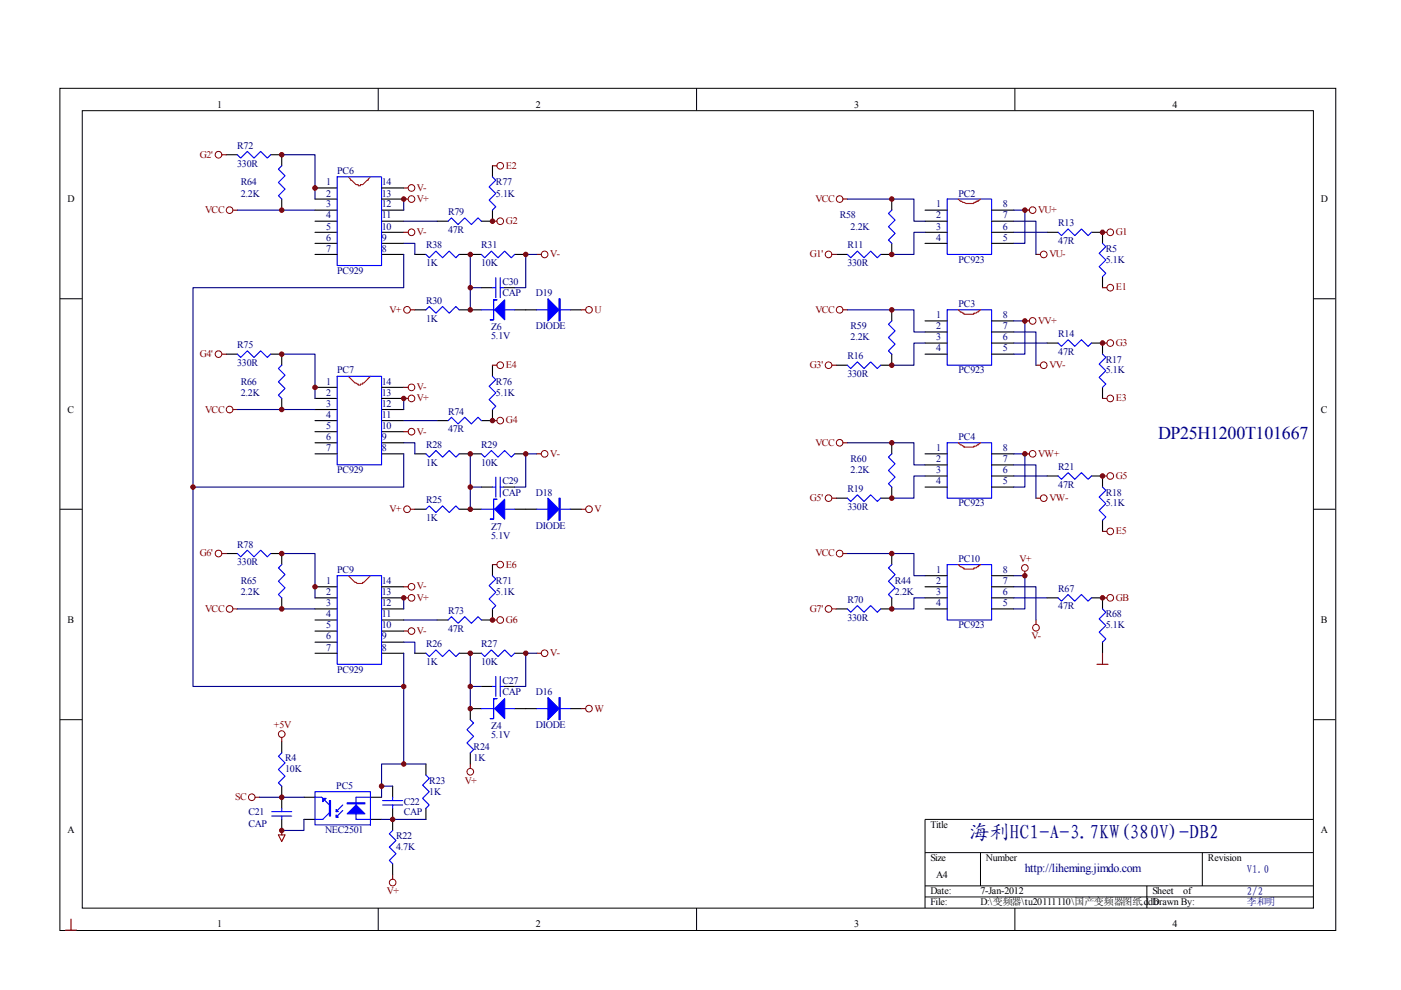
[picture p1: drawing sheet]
<svg xmlns="http://www.w3.org/2000/svg" width="297mm" height="210mm" viewBox="0 0 297 210" stroke-linecap="round" stroke-linejoin="round" font-family="sans-serif">
<g fill="none" stroke="#000" stroke-width=".21">
<path d="M12.7 18.7h270.5v178.6h-270.5zM80.2 18.7v4.7M147.7 18.7v4.7M215.2 18.7v4.7M17.4 23.5h261.1v169h-261.1zM12.7 63.3h4.7M278.4 63.3h4.7M12.7 108h4.7M278.4 108h4.7M12.7 152.6h4.7M278.4 152.6h4.7M278.4 173.7h-82.3v18.8"/>
<path d="M80.2 192.5v4.7M147.7 192.5v4.7M196.1 180.8h82.3M196.1 187.8h82.3M196.1 190.2h82.3M207.9 180.8v7M215.2 192.5v4.7M243.2 187.8v4.7M254.9 180.8v7"/>
</g>
<g fill="none" stroke="#800000" stroke-width=".23">
<path d="M47 32.8h1M85.6 39.9h.9M104.4 35.2h1M49.4 44.6h.9M85.6 42.2h.9M85.6 49.3h.9M104.4 46.9h1M113.8 53.9h1M176.4 53.9h.9M178.7 42.2h1M217.3 44.6h.9M219.6 53.9h1"/>
<path d="M233.8 49.3h.9M47 75.1h1M87 65.7h1M104.4 77.4h1M123.2 65.7h1M176.4 77.4h.9M178.7 65.7h1M217.3 68h.9M219.6 77.4h1M233.8 61h.9M233.8 72.7h.9M49.4 86.8h.9"/>
<path d="M85.6 84.5h.9M85.6 82.1h.9M85.6 91.5h.9M104.4 89.2h1M113.8 96.2h1M178.7 93.9h1M217.3 96.2h.9M233.8 84.5h.9M47 117.4h1M87 108h1M104.4 119.7h1M123.2 108h1"/>
<path d="M176.4 105.6h.9M178.7 117.4h1M219.6 105.6h1M233.8 100.9h.9M233.8 112.7h.9M49.4 129.1h.9M85.6 126.8h.9M85.6 124.4h.9M85.6 133.8h.9M104.4 131.5h1M113.8 138.5h1M176.4 129.1h.9"/>
<path d="M217.3 121.1v1M219.6 131.5v.9M233.8 126.8h.9M233.8 138.5v2.4M59.7 156.4v.9M123.2 150.2h1M232.6 140.9h2.3M54.1 169h.9M59 177h1.4l-.7 1.4zM59.7 176.1v.9M99.7 162v.9M13.9 197.2h2.3"/>
<path d="M15 194.9v2.3M83.2 185.5v.9"/>
</g>
<g fill="none" stroke="#00f" stroke-width=".23">
<path d="M50.3 32.8l.7 .7 1.4-1.4 1.5 1.4 1.4-1.4 1.4 1.4 .7-.7M59.7 35.2l-.7 .7 1.4 1.4-1.4 1.4 1.4 1.4-1.4 1.4 .7 .7M71.5 37.5h9.4v18.8h-9.4zM104.4 37.5l.7 .7-1.4 1.4 1.4 1.4-1.4 1.4 1.4 1.5-.7 .7M90.3 53.9l.7 .8 1.4-1.5 1.4 1.5 1.4-1.5 1.5 1.5 .7-.8M95 46.9l.7-.7 1.4 1.4 1.4-1.4 1.4 1.4 1.5-1.4 .7 .7M102.1 53.9l.7 .8 1.4-1.5 1.4 1.5 1.4-1.5 1.4 1.5 .7-.8M105.1 58.9v4.2M106.1 58.9v4.2M179.7 53.9l.7 .8 1.4-1.5 1.4 1.5 1.4-1.5 1.4 1.5 .7-.8M189.1 44.6l-.7 .7 1.4 1.4-1.4 1.4 1.4 1.4-1.4 1.4 .7 .7M200.8 42.2h9.4v11.7h-9.4z"/>
<path d="M224.3 49.3l.8 .7 1.4-1.5 1.4 1.5 1.4-1.5 1.4 1.5 .7-.7M233.8 51.6l.7 .7-1.5 1.4 1.5 1.4-1.5 1.4 1.5 1.4-.7 .7M50.3 75.1l.7 .7 1.4-1.4 1.5 1.4 1.4-1.4 1.4 1.4 .7-.7M59.7 77.4l-.7 .7 1.4 1.4-1.4 1.5 1.4 1.4-1.4 1.4 .7 .7M71.5 79.8h9.4v18.8h-9.4zM90.3 65.7l.7-.7 1.4 1.4 1.4-1.4 1.4 1.4 1.5-1.4 .7 .7M102.1 65.7h7M104.4 79.8l.7 .7-1.4 1.4 1.4 1.4-1.4 1.4 1.4 1.4-.7 .7M104.4 61h.7M106.1 61h.7M113.8 65.7h7.1M179.7 77.4l.7 .7 1.4-1.4 1.4 1.4 1.4-1.4 1.4 1.4 .7-.7"/>
<path d="M189.1 68l-.7 .7 1.4 1.5-1.4 1.4 1.4 1.4-1.4 1.4 .7 .7M200.8 65.7h9.4v11.7h-9.4zM224.3 72.7l.8 .7 1.4-1.4 1.4 1.4 1.4-1.4 1.4 1.4 .7-.7M233.8 75.1l.7 .7-1.5 1.4 1.5 1.4-1.5 1.4 1.5 1.4-.7 .7M90.3 96.2l.7 .7 1.4-1.4 1.4 1.4 1.4-1.4 1.5 1.4 .7-.7M95 89.2l.7-.7 1.4 1.4 1.4-1.4 1.4 1.4 1.5-1.4 .7 .7M102.1 96.2l.7 .7 1.4-1.4 1.4 1.4 1.4-1.4 1.4 1.4 .7-.7M189.1 96.2l-.7 .7 1.4 1.4-1.4 1.4 1.4 1.5-1.4 1.4 .7 .7M200.8 93.9h9.4v11.7h-9.4zM50.3 117.4l.7 .7 1.4-1.4 1.5 1.4 1.4-1.4 1.4 1.4 .7-.7M59.7 119.7l-.7 .7 1.4 1.4-1.4 1.4 1.4 1.4-1.4 1.5 .7 .7M90.3 108l.7-.7 1.4 1.4 1.4-1.4 1.4 1.4 1.5-1.4 .7 .7"/>
<path d="M102.1 108h7M104.4 103.3h.7M105.1 101.2v4.2M106.1 101.2v4.2M106.1 103.3h.7M113.8 108h7.1M179.7 105.6l.7 .7 1.4-1.4 1.4 1.4 1.4-1.4 1.4 1.4 .7-.7M189.1 119.7l-.7 .7 1.4 1.4-1.4 1.4 1.4 1.4-1.4 1.5 .7 .7M200.8 119.7h9.4v11.8h-9.4zM224.3 100.9l.8 .7 1.4-1.4 1.4 1.4 1.4-1.4 1.4 1.4 .7-.7M233.8 103.3l.7 .7-1.5 1.4 1.5 1.4-1.5 1.4 1.5 1.4-.7 .7M71.5 122.1h9.4v18.8h-9.4z"/>
<path d="M90.3 138.5l.7 .7 1.4-1.4 1.4 1.4 1.4-1.4 1.5 1.4 .7-.7M95 131.5l.7-.7 1.4 1.4 1.4-1.4 1.4 1.4 1.5-1.4 .7 .7M102.1 138.5l.7 .7 1.4-1.4 1.4 1.4 1.4-1.4 1.4 1.4 .7-.7M104.4 122.1l.7 .7-1.4 1.4 1.4 1.4-1.4 1.4 1.4 1.4-.7 .7M179.7 129.1l.7 .7 1.4-1.4 1.4 1.4 1.4-1.4 1.4 1.4 .7-.7M224.3 126.8l.8 .7 1.4-1.4 1.4 1.4 1.4-1.4 1.4 1.4 .7-.7M233.8 129.1l.7 .7-1.5 1.4 1.5 1.4-1.5 1.4 1.5 1.4-.7 .8M59.7 159.6l-.7 .7 1.4 1.5-1.4 1.4 1.4 1.4-1.4 1.4 .7 .7M99.7 152.6l.7 .7-1.4 1.4 1.4 1.4-1.4 1.4 1.4 1.4-.7 .7M102.1 150.2h7M104.4 145.5h.7M105.1 143.4v4.3"/>
<path d="M106.1 145.5h.7M106.1 143.4v4.3M113.8 150.2h7.1M57.6 172.1h4.2M57.6 173h4.2M59.7 171.4v.7M59.7 173v.7M66.8 167.9h11.7v7h-11.7zM66.8 169h1.4l1.6 1.7M69.8 172.3l-1.4 1.4h-1.6M72.7 170.7l-1.4 1.4M72.7 171.9l-1.4 1.4"/>
<path d="M78.5 169h-3v4.7h3M81.1 170.7h4.3M81.1 169.7h4.3M83.2 176.1l-.7 .7 1.5 1.4-1.5 1.4 1.5 1.4-1.5 1.4 .7 .7M83.2 169v.7M83.2 170.7v.7M90.3 164.3l.7 .7-1.4 1.5 1.4 1.4-1.4 1.4 1.4 1.4-.7 .7"/>
</g>
<g fill="none" stroke="#000" stroke-width=".23">
<path d="M48 32.8h2.3M57.4 32.8h2.3v2.4M66.8 39.9h4.7M80.9 39.9h4.7M104.4 35.2v2.3M59.7 42.2v2.4M66.8 44.6h4.7M66.8 46.9h4.7M66.8 49.3h4.7M66.8 51.6h4.7M66.8 53.9h4.7M66.8 42.2h4.7"/>
<path d="M80.9 44.6h4.7M80.9 46.9h4.7M80.9 49.3h4.7M80.9 51.6h4.7M80.9 53.9h4.7M80.9 42.2h4.7M88 53.9h2.3M92.7 46.9h2.3M97.4 53.9h4.7M104.4 44.6v2.3h-2.3M109.1 53.9h2.4M177.3 53.9h2.4"/>
<path d="M189.1 42.2v2.4M189.1 51.6v2.3h-2.4M196.1 44.6h4.7M196.1 46.9h4.7M196.1 49.3h4.7M196.1 51.6h4.7M210.2 44.6h4.7M210.2 46.9h4.7M210.2 49.3h4.7M210.2 51.6h4.7M222 49.3h2.3M231.4 49.3h2.4v2.3"/>
<path d="M233.8 58.6v2.4M48 75.1h2.3M57.4 75.1h2.3v2.3M88 65.7h2.3M97.4 65.7h4.7M102.1 61h2.3M104.4 77.4v2.4M106.8 61h2.3M109.1 65.7h4.7M120.9 65.7h2.3M177.3 77.4h2.4M189.1 65.7v2.3"/>
<path d="M189.1 75.1v2.3h-2.4M196.1 68h4.7M196.1 70.4h4.7M196.1 72.7h4.7M196.1 75.1h4.7M210.2 68h4.7M210.2 70.4h4.7M210.2 72.7h4.7M210.2 75.1h4.7M222 72.7h2.3M231.4 72.7h2.4v2.4M59.7 84.5v2.3"/>
<path d="M66.8 96.2h4.7M66.8 82.1h4.7M66.8 84.5h4.7M66.8 86.8h4.7M66.8 89.2h4.7M66.8 91.5h4.7M66.8 93.9h4.7M80.9 96.2h4.7M80.9 82.1h4.7M80.9 84.5h4.7M80.9 86.8h4.7M80.9 89.2h4.7"/>
<path d="M80.9 91.5h4.7M80.9 93.9h4.7M88 96.2h2.3M92.7 89.2h2.3M97.4 96.2h4.7M104.4 86.8v2.4h-2.3M109.1 96.2h2.4M189.1 93.9v2.3M196.1 96.2h4.7M196.1 98.6h4.7M210.2 96.2h4.7M210.2 98.6h4.7"/>
<path d="M233.8 82.1v2.4M48 117.4h2.3M57.4 117.4h2.3v2.3M88 108h2.3M97.4 108h4.7M102.1 103.3h2.3M104.4 119.7v2.4M106.8 103.3h2.3M109.1 108h4.7M120.9 108h2.3M177.3 105.6h2.4M189.1 103.3v2.3h-2.4"/>
<path d="M189.1 117.4v2.3M196.1 100.9h4.7M196.1 103.3h4.7M210.2 100.9h4.7M210.2 103.3h4.7M222 100.9h2.3M231.4 100.9h2.4v2.4M233.8 110.3v2.4M59.7 126.8v2.3M66.8 124.4h4.7M66.8 126.8h4.7M66.8 129.1h4.7"/>
<path d="M66.8 131.5h4.7M66.8 133.8h4.7M66.8 136.2h4.7M66.8 138.5h4.7M80.9 124.4h4.7M80.9 126.8h4.7M80.9 129.1h4.7M80.9 131.5h4.7M80.9 133.8h4.7M80.9 136.2h4.7M80.9 138.5h4.7M88 138.5h2.3"/>
<path d="M92.7 131.5h2.3M97.4 138.5h4.7M104.4 129.1v2.4h-2.3M109.1 138.5h2.4M177.3 129.1h2.4M189.1 126.8v2.3h-2.4M196.1 124.4h4.7M196.1 126.8h4.7M196.1 129.1h4.7M196.1 122.1h4.7M210.2 124.4h4.7M210.2 126.8h4.7"/>
<path d="M210.2 129.1h4.7M210.2 122.1h4.7M222 126.8h2.3M231.4 126.8h2.4v2.3M233.8 136.2v2.3M59.7 157.3v2.3M99.7 159.6v2.4M102.1 150.2h-2.4v2.4M102.1 145.5h2.3M106.8 145.5h2.3M109.1 150.2h4.7M120.9 150.2h2.3"/>
<path d="M59.7 166.7v4.7M59.7 173.7v2.4M64.4 173.7h2.4M64.4 169h2.4M78.5 173.7h2.4M78.5 169h2.4M83.2 166.7v2.3M83.2 171.4v4.7M90.3 162v2.3M90.3 171.4v2.3M83.2 183.1v2.4"/>
</g>
<path d="M73.8 37.5l.5 .5v.2h.2l.5 .5a.74 .74 0 0 0 1 .5v.2h.4v-.2a.74 .74 0 0 0 1-.5l.4-.5h.3v-.2l.4-.5M203.2 42.2a3.4 3.4 0 0 0 3.3 .9v-.2h.4v-.2h.5v-.3l.5-.2M73.8 79.8l.3 .2a3.7 3.7 0 0 0 1.9 1.4v.3h.4v-.3h.5v-.2h.2l1.4-1.4M203.2 65.7l.4 .5 .8 .2v.2h2.1v-.2h.4l1-.7M203.2 93.9l.4 .4 .8 .3v.2h2.1v-.2h.4l1-.7M203.2 119.7l.4 .5 .8 .2v.3h2.1v-.3h.4l.5-.2v-.3l.5-.2M73.8 122.1l.3 .2a3.7 3.7 0 0 0 1.9 1.4h.9v-.2h.2l1.4-1.4" fill="none" stroke="#f00" stroke-width=".23"/>
<g fill="none" stroke="#800000" stroke-width=".21">
<circle cx="46.3" cy="32.8" r=".71"/>
<circle cx="87.2" cy="39.9" r=".71"/>
<circle cx="106.1" cy="35.2" r=".71"/>
<circle cx="48.7" cy="44.6" r=".71"/>
<circle cx="87.2" cy="49.2" r=".71"/>
<circle cx="87.2" cy="42.2" r=".71"/>
<circle cx="106.1" cy="46.9" r=".71"/>
<circle cx="115.5" cy="53.9" r=".71"/>
<circle cx="175.7" cy="53.9" r=".7"/>
<circle cx="178" cy="42.2" r=".71"/>
<circle cx="218.9" cy="44.6" r=".7"/>
<circle cx="221.3" cy="53.9" r=".71"/>
<circle cx="235.4" cy="49.2" r=".71"/>
<circle cx="46.3" cy="75.1" r=".7"/>
<circle cx="86.3" cy="65.7" r=".71"/>
<circle cx="106.1" cy="77.4" r=".71"/>
<circle cx="124.9" cy="65.7" r=".71"/>
<circle cx="175.7" cy="77.4" r=".7"/>
<circle cx="178" cy="65.7" r=".71"/>
<circle cx="218.9" cy="68" r=".71"/>
<circle cx="221.3" cy="77.4" r=".71"/>
<circle cx="235.4" cy="61" r=".7"/>
<circle cx="235.4" cy="72.7" r=".7"/>
<circle cx="48.7" cy="86.8" r=".71"/>
<circle cx="87.2" cy="82.1" r=".71"/>
<circle cx="87.2" cy="91.5" r=".71"/>
<circle cx="87.2" cy="84.5" r=".71"/>
<circle cx="106.1" cy="89.2" r=".71"/>
<circle cx="115.5" cy="96.2" r=".71"/>
<circle cx="178" cy="93.9" r=".71"/>
<circle cx="218.9" cy="96.2" r=".71"/>
<circle cx="235.4" cy="84.5" r=".7"/>
<circle cx="46.3" cy="117.4" r=".7"/>
<circle cx="86.3" cy="108" r=".71"/>
<circle cx="106.1" cy="119.7" r=".71"/>
<circle cx="124.9" cy="108" r=".7"/>
<circle cx="175.7" cy="105.6" r=".7"/>
<circle cx="178" cy="117.4" r=".71"/>
<circle cx="221.3" cy="105.6" r=".71"/>
<circle cx="235.4" cy="112.7" r=".71"/>
<circle cx="235.4" cy="100.9" r=".7"/>
<circle cx="48.7" cy="129.1" r=".71"/>
<circle cx="87.2" cy="126.8" r=".71"/>
<circle cx="87.2" cy="133.8" r=".71"/>
<circle cx="87.2" cy="124.4" r=".71"/>
<circle cx="106.1" cy="131.5" r=".71"/>
<circle cx="115.5" cy="138.5" r=".71"/>
<circle cx="175.7" cy="129.1" r=".71"/>
<circle cx="217.3" cy="120.4" r=".7"/>
<circle cx="219.6" cy="133.1" r=".71"/>
<circle cx="235.4" cy="126.8" r=".71"/>
<circle cx="59.7" cy="155.6" r=".7"/>
<circle cx="124.9" cy="150.2" r=".7"/>
<circle cx="53.4" cy="169" r=".7"/>
<circle cx="99.7" cy="163.6" r=".7"/>
<circle cx="83.2" cy="187.1" r=".71"/>
</g>
<g fill="none" stroke="#000080" stroke-width=".23">
<path d="M59.7 32.8h7.1v9.4M50.3 44.6h16.5M85.6 51.6h2.4v2.3M85.6 53.9v7.1h-44.7v84.5h44.7M85.6 42.2v2.4M85.6 46.9h7.1M99.7 53.9v11.8M113.8 53.9h-2.3v7.1h-2.4M179.7 42.2h14.1v4.7h2.3M196.1 49.3h-2.3v4.6h-4.7M214.9 44.6h2.4v7h-2.4M214.9 46.9h4.7v7"/>
<path d="M214.9 49.3h7.1M59.7 75.1h7.1v9.4M99.7 61h2.4M179.7 65.7h14.1v4.7h2.3M196.1 72.7h-2.3v4.7h-4.7M214.9 68h2.4v7.1h-2.4M214.9 70.4h4.7v7M214.9 72.7h7.1M50.3 86.8h16.5M85.6 93.9h2.4v2.3M85.6 96.2v7.1h-44.7M85.6 84.5v2.3"/>
<path d="M85.6 89.2h7.1M99.7 96.2v11.8M113.8 96.2h-2.3v7.1h-2.4M179.7 93.9h14.1v4.7h2.3M214.9 96.2h2.4v7.1h-2.4M214.9 98.6h4.7v7M59.7 117.4h7.1v9.4M99.7 103.3h2.4M179.7 117.4h14.1v4.7h2.3M196.1 100.9h-2.3v4.7h-4.7M214.9 100.9h7.1M50.3 129.1h16.5"/>
<path d="M85.6 136.2h2.4v2.3M85.6 131.5h7.1M85.6 126.8v2.3M85.6 138.5v23.5M99.7 138.5v11.7M113.8 138.5h-2.3v7h-2.4M196.1 126.8h-2.3v2.3h-4.7M214.9 122.1h2.4v7h-2.4M214.9 124.4h4.7v7.1M214.9 126.8h7.1M99.7 145.5h2.4M55 169h9.4"/>
<path d="M64.4 173.7v2.4h-4.7M80.9 166.7h2.3M80.9 173.7h9.4M90.3 162h-9.4v7"/>
</g>
<g fill="#00f" stroke="#00f" stroke-width=".23">
<path d="M73.6 172.6l1.9-1.9 1.9 1.9z"/>
<path d="M71.3 172.8l.4 .5h-.4z"/>
<path d="M71.3 171.6l.4 .5h-.4z"/>
<path d="M68.4 169.3h.7l-.7 .7z"/>
<path d="M116.2 147.9l2.3 2.3-2.3 2.4z"/>
<path d="M104.9 150.2l2.1-2.1v4.3z"/>
<path d="M116.2 63.3l2.3 2.4-2.3 2.3z"/>
<path d="M107 63.6v4.2l-2.1-2.1z"/>
<path d="M116.2 105.6l2.3 2.4-2.3 2.3z"/>
<path d="M104.9 108l2.1-2.1v4.2z"/>
<path d="M73.6 170.2h3.8v.2h-3.8z" fill-rule="evenodd"/>
<path d="M69.8 169.7h.3v3.3h-.3z" fill-rule="evenodd"/>
<path d="M118.5 147.9h.3v4.7h-.3z" fill-rule="evenodd"/>
<path d="M104.6 148.1h.8h-.8v4.3h-.7h.7z" fill-rule="evenodd"/>
<path d="M118.5 63.3h.3v4.7h-.3z" fill-rule="evenodd"/>
<path d="M104.6 63.6h.8h-.8v4.2h-.7h.7z" fill-rule="evenodd"/>
<path d="M118.5 105.6h.3v4.7h-.3z" fill-rule="evenodd"/>
<path d="M104.6 105.9h.8h-.8v4.2h-.7h.7z" fill-rule="evenodd"/>
</g>
<g fill="#800000" stroke="#800000" stroke-width=".21">
<circle cx="189.1" cy="53.9" r=".47"/>
<circle cx="189.1" cy="42.2" r=".47"/>
<circle cx="233.8" cy="49.3" r=".47"/>
<circle cx="217.3" cy="44.6" r=".47"/>
<circle cx="233.8" cy="126.8" r=".47"/>
<circle cx="217.3" cy="122.1" r=".47"/>
<circle cx="189.1" cy="129.1" r=".47"/>
<circle cx="189.1" cy="117.4" r=".47"/>
<circle cx="189.1" cy="77.4" r=".47"/>
<circle cx="189.1" cy="65.7" r=".47"/>
<circle cx="233.8" cy="72.7" r=".47"/>
<circle cx="217.3" cy="68" r=".47"/>
<circle cx="189.1" cy="105.6" r=".47"/>
<circle cx="189.1" cy="93.9" r=".47"/>
<circle cx="233.8" cy="100.9" r=".47"/>
<circle cx="217.3" cy="96.2" r=".47"/>
<circle cx="66.8" cy="124.4" r=".47"/>
<circle cx="85.6" cy="126.8" r=".47"/>
<circle cx="104.4" cy="131.5" r=".47"/>
<circle cx="59.7" cy="129.1" r=".47"/>
<circle cx="59.7" cy="117.4" r=".47"/>
<circle cx="83.2" cy="173.7" r=".47"/>
<circle cx="80.9" cy="166.7" r=".47"/>
<circle cx="85.6" cy="145.5" r=".47"/>
<circle cx="99.7" cy="150.2" r=".47"/>
<circle cx="99.7" cy="138.5" r=".47"/>
<circle cx="111.5" cy="138.5" r=".47"/>
<circle cx="99.7" cy="145.5" r=".47"/>
<circle cx="59.7" cy="176.1" r=".47"/>
<circle cx="66.8" cy="39.9" r=".47"/>
<circle cx="85.6" cy="42.2" r=".47"/>
<circle cx="104.4" cy="46.9" r=".47"/>
<circle cx="59.7" cy="44.6" r=".47"/>
<circle cx="59.7" cy="32.8" r=".47"/>
<circle cx="99.7" cy="65.7" r=".47"/>
<circle cx="99.7" cy="53.9" r=".47"/>
<circle cx="111.5" cy="53.9" r=".47"/>
<circle cx="99.7" cy="61" r=".47"/>
<circle cx="66.8" cy="82.1" r=".47"/>
<circle cx="85.6" cy="84.5" r=".47"/>
<circle cx="104.4" cy="89.2" r=".47"/>
<circle cx="59.7" cy="86.8" r=".47"/>
<circle cx="59.7" cy="75.1" r=".47"/>
<circle cx="99.7" cy="108" r=".47"/>
<circle cx="99.7" cy="96.2" r=".47"/>
<circle cx="111.5" cy="96.2" r=".47"/>
<circle cx="99.7" cy="103.3" r=".47"/>
<circle cx="85.6" cy="162" r=".47"/>
<circle cx="40.9" cy="103.3" r=".47"/>
<circle cx="59.7" cy="169" r=".47"/>
</g>
<text font-size="4.2" fill="#000080" x="205.6" y="177.8">海利HC1-A-3.7KW(380V)-DB2</text>
<text font-size="3.8" fill="#000080" x="245.5" y="93">DP25H1200T101667</text>
<text font-size="2.5" fill="#000080" x="217.3" y="184.8">http://liheming.jimdo.com</text>
<g font-size="2.3" fill="#000080">
<text x="264.3" y="185.2">V1.0</text>
<text x="264.3" y="189.8">2/2</text>
</g>
<g font-size="2.1">
<text x="46.1" y="22.9">1</text>
<text x="113.6" y="22.9">2</text>
<text x="181.1" y="22.9">3</text>
<text x="248.6" y="22.9">4</text>
<text x="14.3" y="42.8">D</text>
<text x="280.1" y="42.8">D</text>
<text x="14.3" y="87.5">C</text>
<text x="280.1" y="87.5">C</text>
<text x="14.3" y="132.1">B</text>
<text x="280.1" y="132.1">B</text>
<text x="14.3" y="176.7">A</text>
<text x="197.3" y="175.5">Title</text>
<text x="280.1" y="176.7">A</text>
<text x="197.3" y="182.6">Size</text>
<text x="209" y="182.6">Number</text>
<text x="256.1" y="182.6">Revision</text>
<text x="197.3" y="189.6">Date:</text>
<text x="197.3" y="192">File:</text>
<text x="198.5" y="186.1">A4</text>
<text x="207.9" y="189.6">7-Jan-2012</text>
<text x="207.9" y="192">D:\变频器\tu20111110\国产变频器图纸.ddb</text>
<text x="244.3" y="189.6">Sheet</text>
<text x="244.3" y="192">Drawn By:</text>
<text x="250.9" y="189.6">of</text>
<text x="46.1" y="196.6">1</text>
<text x="113.6" y="196.6">2</text>
<text x="181.1" y="196.6">3</text>
<text x="248.6" y="196.6">4</text>
</g>
<g font-size="2.1" fill="#800000">
<text x="42.3" y="33.5">G2'</text>
<text x="107.3" y="35.7">E2</text>
<text x="88.4" y="40.5">V-</text>
<text x="43.5" y="45.1">VCC</text>
<text x="88.4" y="42.8">V+</text>
<text x="107.3" y="47.5">G2</text>
<text x="172.9" y="42.8">VCC</text>
<text x="220.1" y="45.1">VU+</text>
<text x="88.4" y="49.9">V-</text>
<text x="236.6" y="49.9">G1</text>
<text x="116.7" y="54.5">V-</text>
<text x="171.7" y="54.5">G1'</text>
<text x="222.5" y="54.5">VU-</text>
<text x="236.6" y="61.6">E1</text>
<text x="82.5" y="66.3">V+</text>
<text x="126.1" y="66.3">U</text>
<text x="172.9" y="66.3">VCC</text>
<text x="220.1" y="68.7">VV+</text>
<text x="42.3" y="75.7">G4'</text>
<text x="236.6" y="73.3">G3</text>
<text x="88.4" y="82.7">V-</text>
<text x="107.3" y="78.1">E4</text>
<text x="171.7" y="78.1">G3'</text>
<text x="222.5" y="78.1">VV-</text>
<text x="43.5" y="87.5">VCC</text>
<text x="88.4" y="85.1">V+</text>
<text x="107.3" y="89.8">G4</text>
<text x="236.6" y="85.1">E3</text>
<text x="88.4" y="92.1">V-</text>
<text x="172.9" y="94.5">VCC</text>
<text x="116.7" y="96.9">V-</text>
<text x="220.1" y="96.9">VW+</text>
<text x="236.6" y="101.5">G5</text>
<text x="171.7" y="106.2">G5'</text>
<text x="222.5" y="106.2">VW-</text>
<text x="82.5" y="108.6">V+</text>
<text x="126.1" y="108.6">V</text>
<text x="236.6" y="113.3">E5</text>
<text x="42.3" y="118">G6'</text>
<text x="172.9" y="118">VCC</text>
<text x="216.2" y="119.1">V+</text>
<text x="88.4" y="125">V-</text>
<text x="107.3" y="120.3">E6</text>
<text x="43.5" y="129.7">VCC</text>
<text x="88.4" y="127.4">V+</text>
<text x="171.7" y="129.7">G7'</text>
<text x="236.6" y="127.4">GB</text>
<text x="88.4" y="134.4">V-</text>
<text x="107.3" y="132.1">G6</text>
<text x="218.7" y="135.6">V-</text>
<text x="116.7" y="139.1">V-</text>
<text x="58.1" y="154.4">+5V</text>
<text x="126.1" y="150.9">W</text>
<text x="98.6" y="166.1">V+</text>
<text x="49.9" y="169.6">SC</text>
<text x="82" y="189.6">V+</text>
</g>
<g font-size="2.1" fill="#000080">
<text x="50.3" y="31.5">R72</text>
<text x="50.3" y="35.3">330R</text>
<text x="51.1" y="39.3">R64</text>
<text x="51.1" y="41.7">2.2K</text>
<text x="69.2" y="39.3">1</text>
<text x="69.2" y="41.7">2</text>
<text x="71.5" y="36.9">PC6</text>
<text x="80.9" y="41.7">13</text>
<text x="80.9" y="39.3">14</text>
<text x="105.2" y="39.3">R77</text>
<text x="105.2" y="41.7">5.1K</text>
<text x="203.2" y="41.7">PC2</text>
<text x="69.2" y="44">3</text>
<text x="69.2" y="46.3">4</text>
<text x="80.9" y="46.3">11</text>
<text x="80.9" y="44">12</text>
<text x="95" y="45.6">R79</text>
<text x="178.1" y="46.3">R58</text>
<text x="198.5" y="44">1</text>
<text x="198.5" y="46.3">2</text>
<text x="212.6" y="46.3">7</text>
<text x="212.6" y="44">8</text>
<text x="69.2" y="48.7">5</text>
<text x="69.2" y="51.1">6</text>
<text x="69.2" y="53.4">7</text>
<text x="80.9" y="53.4">8</text>
<text x="80.9" y="51.1">9</text>
<text x="80.9" y="48.7">10</text>
<text x="90.3" y="52.7">R38</text>
<text x="95" y="49.4">47R</text>
<text x="102" y="52.7">R31</text>
<text x="179.7" y="52.7">R11</text>
<text x="180.3" y="48.7">2.2K</text>
<text x="198.5" y="48.7">3</text>
<text x="198.5" y="51.1">4</text>
<text x="212.6" y="51.1">5</text>
<text x="212.6" y="48.7">6</text>
<text x="224.4" y="48">R13</text>
<text x="224.4" y="51.7">47R</text>
<text x="234.4" y="53.4">R5</text>
<text x="71.5" y="58.1">PC929</text>
<text x="90.3" y="56.4">1K</text>
<text x="102" y="56.4">10K</text>
<text x="179.7" y="56.4">330R</text>
<text x="203.2" y="55.7">PC923</text>
<text x="234.4" y="55.7">5.1K</text>
<text x="90.3" y="64.4">R30</text>
<text x="106.5" y="60.5">C30</text>
<text x="106.5" y="62.8">CAP</text>
<text x="113.6" y="62.8">D19</text>
<text x="203.2" y="65.1">PC3</text>
<text x="90.3" y="68.2">1K</text>
<text x="104.1" y="70">Z6</text>
<text x="104.1" y="71.9">5.1V</text>
<text x="113.6" y="69.8">DIODE</text>
<text x="180.3" y="69.8">R59</text>
<text x="198.5" y="67.5">1</text>
<text x="198.5" y="69.8">2</text>
<text x="212.6" y="69.8">7</text>
<text x="212.6" y="67.5">8</text>
<text x="224.4" y="71.5">R14</text>
<text x="50.3" y="73.8">R75</text>
<text x="50.3" y="77.6">330R</text>
<text x="179.7" y="76.1">R16</text>
<text x="180.3" y="72.2">2.2K</text>
<text x="198.5" y="72.2">3</text>
<text x="198.5" y="74.5">4</text>
<text x="212.6" y="74.5">5</text>
<text x="212.6" y="72.2">6</text>
<text x="224.4" y="75.2">47R</text>
<text x="234.4" y="76.9">R17</text>
<text x="51.1" y="81.5">R66</text>
<text x="51.1" y="83.9">2.2K</text>
<text x="69.2" y="81.5">1</text>
<text x="69.2" y="83.9">2</text>
<text x="71.5" y="79.2">PC7</text>
<text x="80.9" y="83.9">13</text>
<text x="80.9" y="81.5">14</text>
<text x="105.2" y="81.5">R76</text>
<text x="105.2" y="83.9">5.1K</text>
<text x="179.7" y="79.9">330R</text>
<text x="203.2" y="79.2">PC923</text>
<text x="234.4" y="79.2">5.1K</text>
<text x="69.2" y="86.3">3</text>
<text x="69.2" y="88.6">4</text>
<text x="80.9" y="88.6">11</text>
<text x="80.9" y="86.3">12</text>
<text x="95" y="87.9">R74</text>
<text x="69.2" y="90.9">5</text>
<text x="69.2" y="93.3">6</text>
<text x="69.2" y="95.7">7</text>
<text x="80.9" y="95.7">8</text>
<text x="80.9" y="93.3">9</text>
<text x="80.9" y="90.9">10</text>
<text x="90.3" y="94.9">R28</text>
<text x="95" y="91.6">47R</text>
<text x="102" y="94.9">R29</text>
<text x="198.5" y="95.7">1</text>
<text x="203.2" y="93.3">PC4</text>
<text x="212.6" y="95.7">8</text>
<text x="71.5" y="100.3">PC929</text>
<text x="90.3" y="98.7">1K</text>
<text x="102" y="98.7">10K</text>
<text x="180.3" y="98">R60</text>
<text x="180.3" y="100.3">2.2K</text>
<text x="198.5" y="98">2</text>
<text x="198.5" y="100.3">3</text>
<text x="212.6" y="100.3">6</text>
<text x="212.6" y="98">7</text>
<text x="224.4" y="99.7">R21</text>
<text x="90.3" y="106.7">R25</text>
<text x="106.5" y="102.7">C29</text>
<text x="106.5" y="105.1">CAP</text>
<text x="113.6" y="105.1">D18</text>
<text x="179.7" y="104.3">R19</text>
<text x="198.5" y="102.7">4</text>
<text x="203.2" y="107.4">PC923</text>
<text x="212.6" y="102.7">5</text>
<text x="224.4" y="103.4">47R</text>
<text x="234.4" y="105.1">R18</text>
<text x="234.4" y="107.4">5.1K</text>
<text x="90.3" y="110.4">1K</text>
<text x="104.1" y="112.4">Z7</text>
<text x="113.6" y="112.1">DIODE</text>
<text x="179.7" y="108.1">330R</text>
<text x="50.3" y="116.1">R78</text>
<text x="50.3" y="119.8">330R</text>
<text x="104.1" y="114.2">5.1V</text>
<text x="203.2" y="119.1">PC10</text>
<text x="51.1" y="123.9">R65</text>
<text x="69.2" y="123.9">1</text>
<text x="71.5" y="121.5">PC9</text>
<text x="80.9" y="123.9">14</text>
<text x="105.2" y="123.9">R71</text>
<text x="189.7" y="123.9">R44</text>
<text x="198.5" y="121.5">1</text>
<text x="198.5" y="123.9">2</text>
<text x="212.6" y="123.9">7</text>
<text x="212.6" y="121.5">8</text>
<text x="224.4" y="125.5">R67</text>
<text x="51.1" y="126.2">2.2K</text>
<text x="69.2" y="126.2">2</text>
<text x="69.2" y="128.5">3</text>
<text x="69.2" y="130.9">4</text>
<text x="80.9" y="130.9">11</text>
<text x="80.9" y="128.5">12</text>
<text x="80.9" y="126.2">13</text>
<text x="95" y="130.1">R73</text>
<text x="105.2" y="126.2">5.1K</text>
<text x="179.7" y="127.9">R70</text>
<text x="179.7" y="131.6">330R</text>
<text x="189.7" y="126.2">2.2K</text>
<text x="198.5" y="126.2">3</text>
<text x="198.5" y="128.5">4</text>
<text x="212.6" y="128.5">5</text>
<text x="212.6" y="126.2">6</text>
<text x="224.4" y="129.2">47R</text>
<text x="234.4" y="130.9">R68</text>
<text x="69.2" y="133.2">5</text>
<text x="69.2" y="135.6">6</text>
<text x="69.2" y="137.9">7</text>
<text x="80.9" y="137.9">8</text>
<text x="80.9" y="135.6">9</text>
<text x="80.9" y="133.2">10</text>
<text x="90.3" y="137.3">R26</text>
<text x="95" y="134">47R</text>
<text x="102" y="137.3">R27</text>
<text x="203.2" y="133.2">PC923</text>
<text x="234.4" y="133.2">5.1K</text>
<text x="71.5" y="142.6">PC929</text>
<text x="90.3" y="141">1K</text>
<text x="102" y="141">10K</text>
<text x="106.5" y="145">C27</text>
<text x="106.5" y="147.3">CAP</text>
<text x="113.6" y="147.3">D16</text>
<text x="104.1" y="154.6">Z4</text>
<text x="113.6" y="154.4">DIODE</text>
<text x="60.5" y="161.4">R4</text>
<text x="100.4" y="159.1">R24</text>
<text x="100.4" y="161.4">1K</text>
<text x="104.1" y="156.5">5.1V</text>
<text x="60.5" y="163.8">10K</text>
<text x="71.3" y="167.3">PC5</text>
<text x="91" y="166.1">R23</text>
<text x="52.7" y="172.9">C21</text>
<text x="85.6" y="170.6">C22</text>
<text x="85.6" y="172.9">CAP</text>
<text x="91" y="168.5">1K</text>
<text x="52.7" y="175.3">CAP</text>
<text x="68.9" y="176.7">NEC2501</text>
<text x="84" y="177.9">R22</text>
<text x="84" y="180.2">4.7K</text>
<text x="264.3" y="192">李和明</text>
</g>
</svg>
